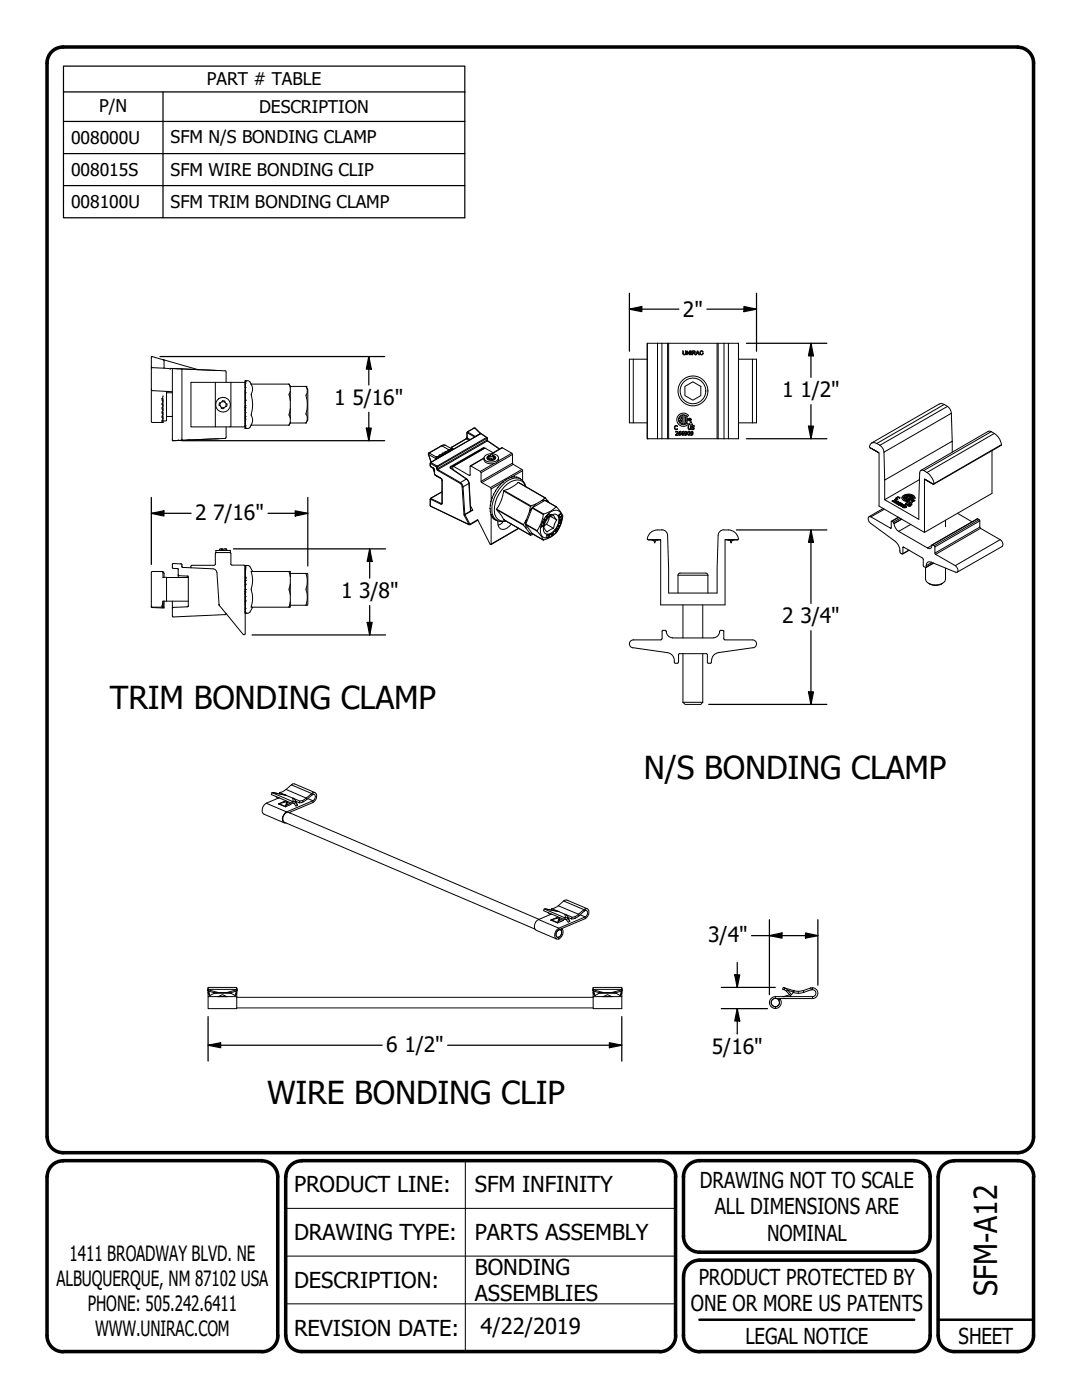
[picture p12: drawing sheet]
<svg xmlns="http://www.w3.org/2000/svg" width="216mm" height="279mm" viewBox="0 0 216 279" stroke-linecap="round" stroke-linejoin="round" font-family="sans-serif">
<!-- layer: Visible (ANSI) -->
<g fill="none" stroke="#000" stroke-width=".2">
<path d="M30.2 77.8l.2 .2 4 .2M30.2 77.8v6.3M30.3 71.2l9.2 2.6M30.4 71.2l-.2 .1v6.5M32.3 79.6v.3a.54 .54 0 0 1 0 .8l.2 .4-.2 .4 .2 .4-.2 .4 .2 .5-.2 .4 .2 .4-.2 .5 .2 .2M32.3 79.6h.1M32.3 79.6l.2 .1v.5M32.5 79l-.2 .6M32.6 71.8l.1 1.7-2.4-.1-.1-.2M32.7 73.5l1.3 .2v-.2l9.6 .4M33.2 78.1v5.9h-.7M33.2 78.4h1.2"/>
<path d="M36.2 73.6l.1 .1M36.3 73.8v14l-.1 .1M39.5 73.8h.1M43 76.3v8.9h-4.9v-8.9h10.8v8.9h-2.8M43.6 73.9l1.3 .1M43.6 73.9l-9.2-.3v14.2M44.4 80l.5 .1M44.4 80l-.1 .2M44.9 74l.2 .3v2M46.1 76.3v8.9h-3.1M48.9 78.4h.1M48.9 76h.1"/>
<path d="M48.9 76v.2zM48.9 76.2v.2zM48.9 78.1h.1M48.9 78.4v.2M48.9 77.3l.1-.4-.1 .5M48.9 77.9l.1-.5-.1 1.2M48.9 78.8v.6M48.9 79.5v.4M48.9 79.5v.7M48.9 79.8h.1M48.9 77.9v.1M48.9 76.8l.1-.4-.1 .5"/>
<path d="M48.9 77.3v.1M48.9 77.9h.1M48.9 79.9h.1M48.9 77.4h.1M48.9 76.4h.1M48.9 76.2h.1M48.9 76h.7l.5 .7h7.6M48.9 78.1v.4M48.9 78.6v.1M48.9 78.8v.4M48.9 79.4h.1M49 78l-.1 .1"/>
<path d="M50.1 76.7l.1 .2a2.31 2.31 0 0 1-.1 1.9 7.5 7.5 0 0 1 0 4.1 1.87 1.87 0 0 1 0 1.9M57.6 76.7l.3 .4v7.3M57.7 76.7l.2 .6M57.9 78.1a1.07 1.07 0 0 0-.1 1.2l.1 .6M57.9 77.1h3.2M61.1 77.1h.1M61.1 77.1l.2 .5v.8a1.25 1.25 0 0 0 0 1.5v1.7a1.34 1.34 0 0 0 0 1.5v.8l-.2 .5M61.1 77.1l.3 .6v6.1l-.3 .6M129.2 71.7h-3.6v12.7h3.6M129.2 68.5h4.2v19.1h-4.2zM133.4 68.5h14v19.1h-4.3v-19.1M136.2 70h.1l.1 .7h.3l.1-.7v.5a.3 .3 0 0 1-.3 .3 .3 .3 0 0 1-.3-.3z"/>
<path d="M136.7 77.1l1.6-.9 1.5 .9v1.9l-1.5 .9-1.6-.9zM137 70l.5 .6v-.6h.2v.8l-.6-.6v.6h-.1zM137.8 70h.1v.8h-.1zM138.1 70l.6 .1v.3h-.2l.3 .4-.4-.4h-.1v.4h-.2zM138.3 70.1h.3v.2l-.3 .1zM139.1 70l.5 .8h-.1l-.1-.2h-.4l-.1 .2zM139.2 70.1l.1 .4h-.2zM139.7 70.1h.5l.1 .1-.4-.1-.2 .3 .3 .3 .3-.1-.1 .2a.41 .41 0 0 1-.5-.2 .41 .41 0 0 1 0-.5zM147.4 71.7h3.6v12.7h-3.6M30.2 84.1l.2 .2h2.1M32.4 83.8l.1 .2M32.4 80.5l.1 .6"/>
<path d="M32.4 81.3l.1 .6M32.4 82.1l.1 .7M32.4 83l.1 .6M32.5 84v.3M33.2 83.1h1.2M34.4 87.8l.3 .1M34.4 87.8l.1 .1zM35.6 87.8l.2 .1M37.3 87.8l-2.6 .1M37.7 87.8h.1M37.7 87.8h-.4M43.6 87.6l-6.3 .2"/>
<path d="M43.7 80.9h.2M44 80.4l-.1 .5 .3 .4M44 80.4h-.2l-.1 .5M44.2 81.3l.5 .1M44.2 81.3l-.1 .2h.5M44.3 80.2l-.3 .2M44.3 80.2l.5 .1M44.7 81.4v.1M44.8 80.3l.3 .3-.1 .5M44.9 80.1l-.1 .2M44.9 87.5l-10.2 .4M44.9 87.5h.1"/>
<path d="M45 81.1l-.3 .3M45.1 85.2v2l-.2 .3M45.1 80.6h.2v.4l-.1 .1h-.2M48.9 83.1h.1M48.9 83.6v.2M48.9 84v.3M48.9 84.5v.2M48.9 84.9v.1M48.9 84.9v.4M48.9 80.4l.1-.1v.7M48.9 84.5v.4M48.9 84v.5"/>
<path d="M48.9 83.3v.6M48.9 81.9h.1M48.9 81.8v.8M48.9 82.6v.7M48.9 83.6h.1M48.9 83.3v.3M48.9 82.6v.5M48.9 82.3h.1M48.9 81.9v.4M48.9 81.4h.1M48.9 80.9h.1M48.9 80.4v.5"/>
<path d="M48.9 84.9h.1M48.9 85.3h.1M48.9 80.2v.2M48.9 80.9v1M48.9 82.3v.2M48.9 83.9v.1M48.9 84.5h.1M48.9 85.3v.2M48.9 85.3v.1M48.9 80.3h.1M49 81l-.1 .8zM49 85.5h-.1"/>
<path d="M57.7 84.8h-7.6l-.5 .7h-.7M57.9 81.6l-.1 .6a1.11 1.11 0 0 0 .1 1.2M57.9 84.3l-.2 .5M57.9 84.4h3.2M57.9 84.4l-.3 .4M61.1 84.4h.1M86.4 93.4l.3 .9M87 94.9l1.1 .7M87.1 91.7v-.6h.5l.1-.3 .5-.1 .1-.2 .4-.1 .2-.3 .4-.1 .1-.2 .5-.1 .1-.1 .4 .1-1.6-.9h-.3l-2.9 1.6-.1 .3 .5 1.6M88.2 98.1l-2.3 1.4v1.5l7.6 3.7h.3l1.6-.9M89.9 93.3l3.2 2.3 .5 .6 .3 5.7M90.3 93.7v-.6h.2l3.2 1.8 .1-.1v-1.8l2 1.1 .2 .2v1.9l2 1.2v2.5"/>
<path d="M94.8 87.1h.1M95.9 86.5l-1-1-.4-.1-1.3 .9-.1 1.2-3 1.8-.1 .2M96 86.5l-10.1 5.9v.7l.8 .5v1.1l1.5 1v4.9M96 86.5l1.2 .8 .1 .6 2.4 1.7M96 86.5h.1M96.8 90.9a2.01 2.01 0 0 1 2.6 .2l.1 .3a1.83 1.83 0 0 1-2.8 .4l-.1-.6zM97.3 91.5l.3 .2 .1-.3 .4 .1 .1 .3 .5-.2M97.4 91.1h.1M97.4 91.4l.2 .2M97.4 91.2l-.1 .3M97.4 91.4l-.1 .1M97.4 91.2v.2"/>
<path d="M97.5 91l-.1 .2M97.8 90.9l.1 .1M97.8 90.9l-.3 .1M97.9 91l-.4 .2v-.3l-.1 .3M97.9 90.8l-.1 .1M97.9 90.8h.4M97.9 90.8v.2M98.1 90.6l2-1.2 2 1.1 .2 .2v1.9l1.9 1.2 .1 2.1M98.3 90.8v.3l.2-.1M98.3 90.8l.2 .2M98.3 91.1l.3 .1M98.4 90.3l-1.7-.9-6.3 3.7"/>
<path d="M98.5 91l.1 .1M98.6 91.3l.1 .3M98.6 91.5l-.4 .2M98.6 91.3a.77 .77 0 0 0-1.2 .1M98.6 91.1l.2 .1-.2-.1M98.6 91.1v.2M98.6 91.1v.1M99.3 97.3h.1M99.3 97.3l-.4 .6-.7 1.4-.4 2.2M99.5 91.4a1.24 1.24 0 0 1-1.7 1.2 1.1 1.1 0 0 1-1.2-1.2l-2.8 1.6M99.9 96.7h-.1M99.9 96.7l-.6 .6"/>
<path d="M100.4 96.2l-.5 .5M100.9 95.8l-.5 .4M101.5 95.5h.1M101.5 95.4h.1M101.5 95.5l-.6 .2M102.1 95.2h.1M102.1 95.2l-.6 .2M102.6 95.2h.1M102.6 95.1h.1M102.6 95.1l.5 .1M102.6 95.2h-.5M103.1 95.2h.1"/>
<path d="M103.1 95.2l.4 .2M103.4 96.3l-1.2 .9-1.6 .7a10.4 10.4 0 0 1-1.5 3.8l.9 1.1 .5 .9M103.4 96.3h.1M103.4 96.3l5.4 3M103.5 95.4h.1M103.5 95.4a2.47 2.47 0 0 1 1.4 1.7M108.1 99.9l.7-.5 .6 .6-.4-.1zM108.1 99.9l-1.2 .7M129.2 87.6h.1M133.4 87.6h9.7M134.7 85h.4v.1h-.4v.2v.3l.4-.1v.2a.42 .42 0 0 1-.5-.1 .42 .42 0 0 1 .1-.6zM134.8 86.1h.4v.3l-.3 .4h.4v.1h-.5l.3-.6z"/>
<path d="M135.5 86.2l.4-.1-.3 .1-.1 .2h.2l.2 .2-.3 .3-.2-.2zM135.5 86.5h.2v.2h-.1zM135.5 83.5l.5 .4v.3l-.2-.3-.3 .1M135.6 84l.2 .4 .4 .2M135.9 83.5l.3 .3v.8M135.9 83.5l.1-.2v.2h.2v-.6l-.5 .3-.1 .3M136.1 86.2l.4-.1-.3 .1-.1 .2h.2l.2 .1v.3h-.4zM136.1 86.5h.2v.2h-.2zM136.7 86.1a.38 .38 0 0 1 .4 .4 .38 .38 0 0 1-.4 .4l.3-.4h-.4zM136.7 83.3l.2 .3-.2 .1zM136.7 86.2h.2l.1 .3h-.3zM136.8 84.2l.2 .1"/>
<path d="M136.8 84.1l.1-.2h-.2v.6l-.2 .1M137 84.3a.83 .83 0 0 0-.5-1.4v1.7M137.1 83.1a1.01 1.01 0 0 0-1.4-.1 1.01 1.01 0 0 0 0 1.5 1.01 1.01 0 0 0 1.4-.1l.3 .2M137.3 84.9h.1v.7h.4v-.7h.1v.5a.3 .3 0 0 1-.3 .4 .3 .3 0 0 1-.3-.4zM137.3 86.1a.39 .39 0 0 1 .4 .4 .39 .39 0 0 1-.4 .4l-.1-.2zM137.4 86.2h.2v.5l-.2 .1-.1-.3zM137.4 82.9l-.3 .2M137.4 82.9a1.32 1.32 0 0 0-1.9-.1 1.32 1.32 0 0 0 0 1.9 1.32 1.32 0 0 0 1.9-.1M137.5 83.6h.2l.1 .3-.2-.1-.1 .1zM137.6 83.6v.1zM137.9 84.1l.3 .7h-.7zM137.9 86.1a.38 .38 0 0 1 .4 .4 .38 .38 0 0 1-.4 .4l.3-.4h-.4z"/>
<path d="M137.9 86.2h.2l.1 .3h-.3zM138.1 85h.4v.1h-.4l.4 .3v.3h-.5v-.2l.3 .2 .1-.2-.3-.2zM176.5 95.8v3.9M178.5 99.7h-.1l.3 .1M178.5 99.7l.3 .1-.1 .1-.6 .1M178.5 99.7v.1M178.7 99.8l-.7 .1M178.7 99.8l.1 .1M178.7 99.8v.2M178.8 99.4l.1 .2M178.9 99.6l.2 .1M178.9 99.4v.2"/>
<path d="M178.9 99.4l-.1 .1M179.1 99.6h.1l-.1 .1M179.1 99.6v.1M179.5 99.3l.1 .1a.47 .47 0 0 0-.7 0l.2 .2M179.5 99.3l-.3-.1-.4 .2M179.5 99.3h.1M180 99.4a1.59 1.59 0 0 1 2.6 0M180.2 99a1.73 1.73 0 0 1 2.3 .2l.1 .2h-.3a1.15 1.15 0 0 0-2-.1 .88 .88 0 0 0 1.1 .6v.2a1.07 1.07 0 0 1-1.4-.9zM180.3 99.4a.81 .81 0 0 0 1.1 .6M180.6 99.1l-.2 .4 .2 .2 .6-.4-.1-.3 .1 .3M180.6 99.1l.2 .1-.1 .2M180.6 99.2l-.2 .2"/>
<path d="M180.6 99.2l.1 .1M180.6 99.1v.1M180.7 99.3v.2M180.9 99h.7M180.9 99.3l-.2 .2M181.1 99h.2M181.3 99.1h.1M181.3 99.1v-.1l-.1 .1 .2 .1 .4-.2-.9-.1v.5l-.2 .1M181.6 99.5l.2 .2zM181.6 99.5l.3-.2-.1 .3M181.9 99.4l-.1 .3M181.9 99.9h.1"/>
<path d="M182 99.8l.4 .1-.2 .1zM182 99.1l-1.2 .7h.2l.5-.2 .1 .1-.3 .1M182 99.1l.1 .2-.1 .4-.7 .2v-.2h.3M182 99.2l.1 .2M182 99.1v.1M182 99.9h.1M182 99.2l-1.1 .6M182 99.8l.5 .1-.5 .1zM182.1 100v-.1l.1 .1M182.1 99.9l.1 .1M182.2 100h.1M182.2 99.8h.1"/>
<path d="M182.2 99.9v.1M182.2 99.8l-.2 .1M182.2 99.9h.1M182.2 99.8h-.1M182.2 99.8l.1 .1M182.3 99.9h-.3M182.3 99.8l-.1 .1M182.3 99.4h.1M182.3 99.8v.1M182.4 99.9h.1M183.5 95.7l-7 4M183.8 93.9l13.4-7.8a2.99 2.99 0 0 1 2.6 2.8l-13.5 7.8-1.7-1"/>
<path d="M184.6 95.7l-.1-.1v10.7M184.6 95.7h.1M186.3 96.6a3.3 3.3 0 0 0-2.3-2.8l-.4 .3-.1 .3-.2 9.2-6.8-3.9M190 88.1l-.2-5.6a2.15 2.15 0 0 0-2.4-1.9l-13.5 7.8M197.9 89.9v8.6l-13.4 7.8-9.1-5.3v-10.7l-1.8-.9a.82 .82 0 0 1 .3-1 .82 .82 0 0 1 1 .1 2.14 2.14 0 0 1 1.5 1.7l.1 5.6 13.5-7.7v2.1M32.3 114.1l.2 .2v1M32.5 114.2v-.1h-2.1l-.2 .1v6.9l.1 .1M32.5 114.3l.2 .1v.8M32.5 115.2h.7v4.8h-.7M32.5 119.9v1.1M32.7 120v1.4l-2.4-.2M33.2 115.3h4.4"/>
<path d="M33.2 120h4.4M34.4 120v3M35.5 113.5l.1 1.8M35.6 114.8l.1 .1 1.8 .1M36.2 112.5l.1 .7h.2l6 .3 .6 .4 .2 .3 .4 6.4M36.2 112.5h-1.8v.9l1.1 .1M36.3 113.2h.1M37.5 115h.1M37.5 115v6.1M38.3 112.8h4.5M38.3 112.8l-.2 .2v.3M43.1 109.9h2.9v.4h-2.9z"/>
<path d="M43.2 110.3l-.2 .2v2.1l-.2 .2M43.7 109.8l-.1 .1M43.7 109.8h.1M44.2 109.5v.3zM44.3 109.5h-.4l-.2 .3M44.3 109.5l.1 .3M44.3 109.5v.3M45 109.5l.3 .3M45.1 109.5l.2 .3M45.1 109.5h-.4v.3h-.5M45.1 109.5v.2M45.3 109.8l.1 .1"/>
<path d="M45.9 110.3l.2 .2v2.1l.2 .2M46.3 112.8h2.4M48.7 112.8l.2 .2M48.9 115.3h.1M48.9 120h.1M48.9 119.3v.7zM48.9 118.6v-.1v.1M48.9 118.5v.7M48.9 113.6h.1M48.9 117.2l.1-.3-.1 .8M48.9 116.2v.5M48.9 112.9h.1"/>
<path d="M48.9 115.8h.1M48.9 112.9v.1zM48.9 113v.2zM48.9 120v.5M48.9 119.8h.1M48.9 119.2v.6M48.9 119.1h.1M48.9 118.6v.5M48.9 118.1h.1M48.9 117.7h.1M48.9 117.2v.5M48.9 116.6h.1"/>
<path d="M48.9 116.7h.1M48.9 116.2v.6M48.9 113v3.1l.1-.7-.1 .1M48.9 115.2l.1-.5-.1 .6M48.9 114.3l.1-.2-.1 .6M48.9 115.5v.3M48.9 115.2h.1M48.9 115.5h.1M48.9 113.8l.1-.2-.1 .5M48.9 113.5l.1-.3-.1 .4M48.9 113h.1M48.9 113.2h.1"/>
<path d="M48.9 112.9l.9 .1 .6 1.1M48.9 116v10.5M48.9 116.7v.5M48.9 117.7v.9M48.9 119.1v.1M48.9 117h.1M49 117.7l-.1 .8M57.7 114.1l.2 1M57.9 114.4h3.4l.1 .1v6.2l-.1 .1h-3.4M57.9 116.6a2.31 2.31 0 0 0 0 2M61.1 114.4a5.5 5.5 0 0 1 0 3.3l.2 1.5-.2 1.6M93.8 100.9l.5 .9"/>
<path d="M97.8 101.5l.2 1.2M97.8 101.5h.1M98 102.7v6l-.2-.2-2.5-4.8M98 102.7a2.33 2.33 0 0 0 3 1.3M99.3 104a1.2 1.2 0 0 0 .4 1.4 1.2 1.2 0 0 0 1.4 0l1-.8M100.4 104.1l-.3 .4-.7 .3M100.5 103.7h.1M100.5 103.7l5.4 3.1M103.5 105.4l-5.5 3.3M105 103.8l-.1 .6 .1 1.1-.5-.7zM105 105.5l.6 .8M105.6 106.3l.2 .5"/>
<path d="M105.6 106.3l.6 .2M105.6 102.2l-.6 1.6M105.8 101.1l1.1-.5-1.3 1.6zM106.4 106.6l-.6 .2M108.1 105h.3h-.4v.2M108.1 104.8l.4-.1-.2 .4 .1-.1M108.1 104.9v-.2l-.2 .5M108.3 104.2l.3 .2-.1 .1-.1-.1M108.3 104.8v.2M108.5 104.3l-.1 .1-.2-.1M108.5 103.6l.3 .2-.3-.1 .1-.2 .4 .2-.1 .2v-.3M108.8 103.8l-.6 .5 .3 .2"/>
<path d="M108.9 103.9l-.6 .3M109 107.2h.1M109 103.2h.1M109 103.2l.1 .1M109 104.6l1.5 .8M109.1 106.8l.4-.2a.38 .38 0 0 1 0 .6 .38 .38 0 0 1-.5 0h.2l.4-.3-.1-.1-.4 .1zM109.1 103.6l.6-.4 .8-.4 .6 1-.4 .7-.2 .9-1.4 .8-.2-.3a1.26 1.26 0 0 1-.2-1.5zM109.2 103.3l-.2 .1M109.3 106.7l.2 .1M109.4 102.6a1.66 1.66 0 0 1 2.4-.4 3.6 3.6 0 0 1-1 4.2 2.11 2.11 0 0 1-2.5 .8 2.88 2.88 0 0 1 .1-3.5zM109.4 103.3a1.27 1.27 0 0 1 2-.3 2.98 2.98 0 0 1-2 3.6 .9 .9 0 0 1-1-1.1 3.1 3.1 0 0 1 1-2.2zM109.4 100l.2 .3"/>
<path d="M109.6 106.7l-.1 .2M109.6 103.2l-.3 1.1-.8 .7M109.6 102.8l-.2 .3-.3 .1v-.2l.5-.4a.66 .66 0 0 0-.6 .8l.7-.6M109.6 102.8h.1M109.9 102.7h.1l-.1 .1 .1-.2v.1M109.9 106.5h.1M109.9 103.1l1.2 .7M109.9 106.5l.1 .1-.1-.1-.1 .1 .3 .3 .2-.1M110.1 106.6l.1 .2M110.3 106.4l-.1 .4-.2-.2M110.3 106.4l-.3 .2M110.8 105.8l-.3 .3-.2 .7h-.2"/>
<path d="M110.8 105.8h.1M110.8 106h.1M110.9 105.9l-.1 .3 .4-.3M110.9 106l-.1 .1M111 101.1l-2.3-1.2-2.5 1.5-1.3 3.2 1.3 1.9 2.2 1.3M111.1 101.2l1.1 1.5a4.7 4.7 0 0 1-3.8 5.1M111.1 101.2l-1.2 .8-1.4 .6a9.4 9.4 0 0 1-1.3 3.4l1.2 1.8M111.1 105.3l.2 .3-.1 .1M111.1 105.6l.1 .1-.1 .1M111.1 105.8l-.2 .2M111.1 105.6l-.2 .4M111.3 105.6l-.2-.3-.1 .4-1 .9"/>
<path d="M111.3 105l-.1 .1M111.3 105l.3 .1-.3-.1M111.3 104.8l.4 .1 .1-.1-.3 .4M111.3 105.6l-.1 .3M111.4 104.8v-.1l-.2 .4M111.5 104.3l.4-.1-.1 .1M111.5 103.2l.1 .1M111.5 102.8l.3-.2h.1l-.4 .4 .1 .3 .4-.3v.1M111.6 103.8l.4-.1-.5 .8 .4-.1M111.6 104.9l-.1 .1M111.6 105.1l-.1 .1M111.8 102.6h.1"/>
<path d="M111.8 104.2l-.3 .2M111.9 102.6v-.1l-.3 .2a.35 .35 0 0 0-.1 .4 .35 .35 0 0 0 .3 .3l.2-.3-.4 .3M111.9 103v.1M111.9 103.6v.1M112 103.7l-.4 .2v-.2l.4-.1-.1 .2M112 103.8l-.4 .6M129.2 107.5l.1 .2M129.6 107.7l-.3 .1M129.8 107.7l-.2 .1M129.8 107.7h.1M130 107.7l-.2 .1M130.3 107.7l-.2 .1"/>
<path d="M130.3 107.7h.7M130.4 107.8l.2 .6 .3-.6M131 107.7l.2 .1M131.2 107.7l.2 .1M131.2 107.7v.1l-1.1-.1M131.2 107.7h.1M131.5 107.7h.1M131.5 107.7h-.1M132.1 105.7a1.15 1.15 0 0 1 1.1 1.2l.2 11.5h9.7l.2-11.5a1.15 1.15 0 0 1 1.1-1.2M132.1 105.8a2.3 2.3 0 0 0-2.9 1.7M135.3 118.4v-3.6v-.2l.4-.2h5.4l.2 .4v3.6M144.5 105.8h.8"/>
<path d="M144.9 107.7h-.2v13h-12.9v-13l-.2 .1M145 107.7l.7 .1M145 107.7l-.2 .1M145.3 107.7v.1h1.2v-.1M145.3 105.8a2.03 2.03 0 0 1 2 1.7M145.7 107.8l.2 .6 .2-.6M145.7 107.7h.1M145.7 107.7l.2 .1M146 107.7h-.1M146 107.7l.2 .1M146.2 107.7l.5 .1M146.7 107.7h.2"/>
<path d="M147.1 107.7h.1M147.1 107.7l-.2 .1M147.4 107.5l-.3 .3M173.3 103.2h.5l4 2.2 .1-1.4 .4 .2 .1 .3a2.08 2.08 0 0 0 .9 1.5l5.8 3.4 .3 .1 .3-.1 .3-.7 .4 .2 .3 1.7 3.9 2.3a.91 .91 0 0 1 .3 1.3l-5.1-2a.73 .73 0 0 0-.9 .1 .73 .73 0 0 0-.1 .9l-.1 .1-.4-.3-.1-1.4-.1-.2-3.9-2.3-.1 1.5-.5-.3v-.4a2.58 2.58 0 0 0-1-1.9l-4.9-3.6a1.07 1.07 0 0 1-.4-1.2zM176.2 101.5l-2.8 1.6M178 100v-.1v.1l.4 .2-.3-.2M178.5 100.2l.4-.2 .4 .1h-.5l.2 .1-.2 .2h-.2zM178.6 100.3v.1M178.6 100.2l-.1 .1M178.6 100.2l.2-.1 .1 .1-.1 .1zM178.8 100.1h.1M178.8 100.1v.1"/>
<path d="M179 100.3l-.1-.1v.2M179 100.5v.1M179 100.5h-.1M179 100.5l.2-.1 .2 .1-.2 .1zM179.2 100.4h.1M179.2 100.3h.5l-.3-.1-.5 .3M179.2 100.3l.2 .2-.2 .1-.3-.1M179.2 100.3v.1M179.2 103.2l-1.3 .8M179.4 100.5v.1M179.6 100.6h.1M179.6 100.6v.1"/>
<path d="M179.6 100.6l.2 .1M179.8 100.8h.1M179.8 100.8l-.3-.2 .3-.2 .2 .1a.41 .41 0 0 1-.3 .4 .41 .41 0 0 1-.4-.1h.1M179.8 100.8l-.4-.1v.1M179.8 100.7v.1M179.8 101l.6-.2-.3 .3zM179.8 100.9l.6-.1a.36 .36 0 0 1-.2 .3 .36 .36 0 0 1-.4-.1zM179.8 101v.1M179.9 101h-.1M180 100.6v.1M180 100.6h.1M180 100.6l-.2 .1"/>
<path d="M180 100.6h-.4M180.1 101.2h.5h-.2v-.2h.4a.41 .41 0 0 1-.2 .3 .41 .41 0 0 1-.5-.1zM180.5 100.9l-.1 .1M180.5 101.1l.2 .1M180.5 101.1h-.1M180.5 101.1v.1M180.6 101.3h.1M180.6 101.2v.1M180.7 101.2v.1M180.8 100.5l-.1 .1M180.8 100.7h.1M180.8 100.6v.1"/>
<path d="M180.8 101.1v.1M180.8 101.1h.1M180.8 101.1l-.1 .1M180.8 101.1h-.3M181.1 100.8h.1l.2 .2 .1-.1v-.3l.5 .1-.5-.1 .1 .3-.2 .1zM181.1 100.3v-.1l-.4 .3 .1 .2M181.1 100.2l-.3 .3v.1l.7-.2M181.2 100.9h.1M181.2 100.8v.1zM181.4 100.2l.7-.1-.2 .4zM181.4 109.8l-1.3 .8M181.4 100.8l.2 .1"/>
<path d="M181.5 100.5l-.6 .3-.1-.1M181.5 101h.1M181.5 100.9v.1M181.8 100.7l.1 .1M182 100.2l-.5 .1M184.7 113.3v2.3a2.13 2.13 0 0 0 2.6 1.1 1.47 1.47 0 0 0 1.4-1.1v-2.2M185.3 116.4l.3 .2a2.53 2.53 0 0 0 2.5-.2M186 108.7l9-5.2 .5 .3v1.4l.2 .2 3.9 2.3a1.02 1.02 0 0 1 .4 1.3l-9 5.2M186.3 112.4l-1.6 .9M188.7 103.8v1.3M191.1 102.4l2.9 1.7M32.5 120.3v.9h-2.1l-.2-.2"/>
<path d="M32.5 120.1l-.2 .8 .2 .2-.2 .1M37.5 121.1l-3 .1-.1 .1M37.5 121v.1M43.7 120.6v.2l1.4 1.6M43.7 120.6v.2M45.1 122.5l-.1 .2-10.3 .4-.3-.1M45.1 122.4l3.4 4.2M48.9 126.5l-.1 .2-.2-.1M48.9 120.7v.2M48.9 121.4h.1M48.9 121.7v.3zM48.9 121.2v.5z"/>
<path d="M48.9 120.7v.5M48.9 120v.7zM48.9 122.3h.1M48.9 122.4h.1M48.9 120.7h.1M48.9 121.2v.2M48.9 121.7v.1M48.9 122v.4M48.9 122.3v.1M48.9 122.1v.2M49 122.4h.1M50.4 121.2l-.6 1.1-.9 .1"/>
<path d="M57.9 120.1l-.2 1.1M57.9 120.1v1.1h-.2M57.9 120.1v-6h-7.8a6 6 0 0 1 0 3.6l.1 .4a5.8 5.8 0 0 1-.1 3.1h7.6M126.3 129.3l6.9 1a1.57 1.57 0 0 1 1.3 1.5M126.4 127.7h5.5M126.4 127.7a.79 .79 0 0 0-.8 .7 .79 .79 0 0 0 .7 .9M132.1 127.5l-.2 .2M132.1 126v1.5M132.7 125.8h-.4l-.2 .2M132.7 125.8l.2 .2a1.32 1.32 0 0 0 1.3 1.3h8.1a1.33 1.33 0 0 0 1.3-1.3M132.9 126h.1M134.5 131.8l.1 .5 .6 .1 .2-.2"/>
<path d="M136.3 120.7v6.6M136.3 130.5v9.7M140.2 120.7v6.6M140.2 130.5v9.7M140.9 130.5h-5.3l-.2 .2v1.5M141 130.5l.1 .2v1.5l.2 .2M142 131.8l-.1 .5-.5 .1M143.3 130.3a1.57 1.57 0 0 0-1.3 1.5M143.6 126h.1M143.6 126l.2-.2h.4l.2 .2M144.4 126v1.5M144.4 127.5l.2 .2"/>
<path d="M144.6 127.7h5.6a.79 .79 0 0 1 .8 .7 .79 .79 0 0 1-.7 .9M150.3 129.3l-7 .9M54.3 158.2l4 1.7M55 158.9l.5 .4M55.5 159.3l-2.4 1a1.43 1.43 0 0 0-.4 2.2l4 1.7M55.7 158.4l.1-.2 1.3 .5-2.5-.5h-.3l-.1 .4 4 1.7h.2M55.8 158.2l.9-.4 1.4-1.2 .5-.2 4.3 1.8M55.8 159.2l-.3 .1M56.7 159.9v.2M57.3 159.9l-1.7 .5 1.1-.5 .3 .1M58.5 159.9h-.2l-.1 .4M58.5 159.9l.5 .3"/>
<path d="M58.5 159.9l-.1 .4M59 159.9l.8 .3v-.3l-1.4-.6 .5 .5 .5 .9-.3 .2-.4-.6M59.8 159.9l.3-.1a4.4 4.4 0 0 0 2.1-1.4 .55 .55 0 0 1 .9 .1 1.48 1.48 0 0 1-.7 1.7l-4.7 2M136.3 140.2l.4 .4h3.1l.4-.4M136.3 140.2h3.9M57.3 160.5l.4 .2M57.3 160.2l.8 .3-1.2 .5 .4-1.1v.3l-.2 .7M57.7 162.1l.1 .1M57.9 162.2v.1M58.4 160.3h.3M59 160.2l-.3 .1M59 160.2l.4 .5"/>
<path d="M59.8 160.2h.3a6.3 6.3 0 0 0 2.3-1.7h.3a.78 .78 0 0 1-.3 1.3l-5.2 2.2a1.39 1.39 0 0 0-.4 2.3h.3M41.5 197.6l.2 .2M41.5 197.6l.2 .9 .2 .2 1-.5 .5-.2-.4 .1M41.5 197.2v.4M41.5 197.4h5.7l-.1 .4M41.5 198.1v.8M41.5 198.2h.1M41.5 197.9v.2M41.5 198.1h.1M41.7 197.8l.2 .9M42.7 198.2h3.4M43.4 198.9l1-.4 .9 .4"/>
<path d="M47.1 197.8l-.2 .9M47.2 198.2h.1M47.2 198.1v3.2h-5.7v-2.4h5.7M47.2 197.4v-.3h-5.7l.2 .7M47.2 197.9v.2M47.2 197.2l.1 .4M47.2 199h71.2M47.3 197.6l-.2 .9-.2 .2-1-.5-.5-.2 .4 .1M47.3 197.6l-.2 .2M107.6 183.5l-50-21.4a1.18 1.18 0 0 0-1.1 .8 1.18 1.18 0 0 0 .3 1.2l50 21.3M108.6 181.4l4 1.7M109.4 182.1l.4 .4"/>
<path d="M109.8 182.5l-2.3 1a1.39 1.39 0 0 0-.5 2.2l4.1 1.7M110.1 181.6v-.3l1.3 .6M110.1 181.3h.3a4.5 4.5 0 0 0 2.1-1.5l.6-.2 4.1 1.8M110.1 182.4l-.3 .1M111.1 183.1v.2M111.3 185.7l.6-.1a.87 .87 0 0 1 .1 1 .87 .87 0 0 1-.9 .4 .99 .99 0 0 1 .2-1.3zM111.4 181.9l-2.5-.5h-.3l-.1 .4 4.2 1.7M111.4 181.9h.1M111.6 183.1l-1.7 .5 1.2-.5 .2 .1M111.6 183.7l.4 .2M111.7 183.4l.7 .3-1.1 .5 .3-1.1 .1 .3-.3 .7M111.7 185.5l.1 .1"/>
<path d="M112.7 183.5l.3 .1M112.8 183.1h-.2l-.1 .4M112.8 183.1l.5 .2M112.8 183.1l-.1 .4M112.9 182.5h-.2l.6 .5 .4 .9-.3 .1-.4-.4M112.9 182.5l1.3 .6-.1 .3-.8-.3M113.3 183.3l-.3 .3M113.3 183.3l.4 .6M114.1 183.4h.3a5.1 5.1 0 0 0 2.4-1.7h.2a.74 .74 0 0 1-.2 1.3l-5.3 2.2a1.47 1.47 0 0 0-.6 2.1 1.22 1.22 0 0 0 1.2-.4 1.22 1.22 0 0 0 .2-1.2l-.1-.4M114.2 183.1l.2-.1a4.2 4.2 0 0 0 2.1-1.5 .55 .55 0 0 1 1 .2 1.48 1.48 0 0 1-.7 1.6l-5.3 2.3a.9 .9 0 0 0-.2 1.5 .96 .96 0 0 0 .7-1.4l.1-.4M118.3 197.6l.2 .2M118.3 197.6l.2 .9 .2 .2 1-.5 .5-.2-.4 .1"/>
<path d="M118.4 197.2l-.1 .4M118.4 197.4h5.7l-.1 .4M118.4 198.1v.8M118.4 198.2h.1M118.4 198.1h.1M118.4 197.9v.2M118.5 197.8l.2 .9M119.5 198.2h3.4M120.3 198.9l.9-.4 1 .4M124 197.8l-.2 .9M124 198.2h.1M124.1 198.1v3.2h-5.7v-2.4h5.7"/>
<path d="M124.1 197.4v-.3h-5.7l.1 .7M124.1 197.9l-.1 .2M124.1 197.2l.1 .4M124.2 197.6l-.2 .9-.2 .2-1-.5-.6-.2 .4 .1M124.2 197.6l-.2 .2M154.7 198.9a1.18 1.18 0 0 0-1.1 1.4 1.18 1.18 0 0 0 1.6 .8 1.18 1.18 0 0 0 .4-1.7l-.2 .2a.83 .83 0 0 1-.3 1.2 .83 .83 0 0 1-1.2-.5 .83 .83 0 0 1 .8-1.1M155.4 199.3l.2 .1M156.4 198.9h.1M156.5 197.5l.4 .3M156.6 197.2l-.3-.1-.1 .3 .3 .1M156.6 197.2l.6 .4M156.6 197.2l-.1 .3"/>
<path d="M156.6 197.2l1.7 .5M157.2 197.6l-.3 .2M157.2 197.6l.7 .9M157.6 198.5l-1.2 .4M157.7 198.6v.3M158.3 198.1h.1M158.3 197.7v.3l-.6 .7-.8-.9M158.3 197.7h.1M158.4 198.1l1.5 .1 2-.7a.7 .7 0 0 1 .9 .6 .7 .7 0 0 1-.7 .8h-7.4M158.4 197.7h.1M158.5 197.7l-.1 .4M161.8 197.2a1.08 1.08 0 0 1 1.4 .8 1.08 1.08 0 0 1-1.1 1.3h-7.4"/>
<path d="M161.8 197.2l-2.2 .6-1.1-.1M47.2 201.2h71.2"/>
<circle cx="138.3" cy="78" r="2.98"/>
<circle cx="44.5" cy="80.8" r="1.46"/>
<circle cx="137.6" cy="83.7" r=".26"/>
<circle cx="137.6" cy="83.7" r=".23"/>
<circle cx="154.7" cy="200.1" r=".83"/>
</g>
<!-- layer: Visible Narrow (ANSI) -->
<g fill="none" stroke="#000" stroke-width=".2">
<path d="M126.4 71.7v12.7M129.2 68.5v19.1M131.2 68.5v19.1M132.1 68.5v19.1M133.2 68.5v19.1M143.3 68.5v19.1M144.5 68.5v19.1M145.3 68.5v19.1M147.4 68.5v19.1M150.1 71.7v12.7M85.6 90.4h.1M85.7 90.4l-.2 .3"/>
<path d="M85.7 90.4l1.3 .8M85.9 92.6l-.1 .3 .2 .3M85.9 99.7v1.2M86 92.3l.1 .1-.3 .1M86 99.4v.3h-.2M86 99.7l1.9 .9M86 93.1l.4 .3M86 92.5l1 .6M86 99.5l2 1M86.1 92.4l1 .6M86.7 93.8l-.3-.4 .3 .8M86.7 94.5l.2 .3"/>
<path d="M86.7 93.8v.8M86.8 94.8l1.1 .6M87 94.9l.1 .1M87 91.4l.1 .2M87 91.2l.1 .4M87.1 93.5a.3 .3 0 0 1 .3 .1 .3 .3 0 0 1 0 .3zM87.1 93.3v.2M87.2 91.1l.1 .4M87.3 93.3v.2M87.4 93.9l4.4 2.5M87.4 91.1l.1 .3M87.5 93.8l4.4 2.5"/>
<path d="M87.6 91l.1 .3M87.6 90.9l.1 .4M87.8 90.8l.1 .3M87.9 95.5l.3 .3M88 90.8l.1 .3M88.2 98.2l-2.2 1.2M88.2 90.7l.1 .2M88.2 95.9v4.5M88.2 90.6l.1 .3M88.4 90.4l.1 .4M88.6 90.4l.1 .3M88.8 90.2l.1 .4"/>
<path d="M88.8 90.3l.1 .3M88.9 88.9l-.5-.1-.3 .2M89 90.1l.1 .4M89.2 90.1l.1 .2M89.4 89.9l.1 .3M89.4 90l.1 .2M89.5 89.7l-1.3-.7-2.5 1.4M89.6 89.7l.1 .4M89.8 89.7l.1 .3M90 93.5l3.1 2.1M90 93.5v-.4l-.2 .3 .2 .1M90 89.7l.1 .2"/>
<path d="M90 89.6l.1 .3M90.1 89.3v.2M90.1 89.4l.5 .2M90.3 89.7h.1M91.9 96.3l-.1 .1 .4 .5v.3M91.9 96.3l.2 .2 .3 .7M92.2 97.2l.4 5.4M92.4 97.2h-.2M92.4 97.2l.3 5.4M93 87.6h.1M93 87.6h.2M93 87.6l-2.9 1.7"/>
<path d="M93.1 95.6l.5 .9M93.1 95.6h.1M93.1 95.6l-1.2 .7M93.2 87.2l.1 .3M93.2 87.6l.4 .2M93.2 86.5v.8M93.3 86.4l1.4 .8M93.3 87.5l-.1 .1M93.3 86.1l.1 .2-.2 .1M93.3 87.5l.5 .2M93.4 86.3l1.4 .8 .9-.5M93.6 96.5l.3 5.3"/>
<path d="M93.6 96.5l-1.2 .7M93.6 96.4v.1M93.8 94.8l-.1 .1M94.5 85.4l.4 .1M94.6 85.4l-1.2 .7M94.8 85.4l1 1.1M95.9 86.5l-.1 .1M96.4 89.5v.1M96.4 89.5l-6.4 3.7M96.4 89.4l.1 .1h-.1zM96.5 89.5h.1M96.6 91.5l-2.7 1.5"/>
<path d="M96.6 89.5l-.2-.1-6.4 3.7M96.8 89.4l-6.3 3.7M97.1 87.3l.1 .2M97.1 87.3l-1.1-.8-10 5.8-.5-1.6 1.6 .9M97.1 87.3l-9.8 5.7M97.1 87.3h.1M97.2 87.8l.1 .2zM97.2 87.8l-9.8 5.7M97.2 87.8h.1M97.2 87.5l-9.9 5.6M97.2 87.5v.3M97.2 87.4v.1"/>
<path d="M97.3 87.9v.1M97.3 88l-9.8 5.7M97.3 88l2.4 1.6M97.4 91.2l-.1 .2M97.6 91.7h.6M97.9 90.9l-.4 .1M98.4 90.9l.5 .4v.2a1.1 1.1 0 0 1-1.8-.1l.4-.4M98.6 92.5l-2.8 1.6M98.7 91.2l-.1 .3M100.2 89.4l-2 1.2M100.4 96.2l-2.4 1.4M100.5 98l5.3 3.1"/>
<path d="M100.6 97.9l5.3 3.1M102.1 90.5l-2.7 1.5M102.3 90.7l-6.3 3.6M102.3 92.4l-6.3 3.7M102.4 92.7l-6.3 3.6M103.4 96.3l5.3 3.1M103.9 95.6a3.2 3.2 0 0 0-3.7 1.3 6.3 6.3 0 0 0-1.8 6.1l.7 .9M104.1 93.7l-6.2 3.6M104.3 93.9l-2.4 1.4M104.9 97.1a1.83 1.83 0 0 0-2.9-1 6.8 6.8 0 0 0-3.3 6.5 1.76 1.76 0 0 0 2.2 1.4M108.7 99.9l2.3 1.2M178.3 99.9v.1"/>
<path d="M178.6 99.9v.1M178.7 99.8v.1M178.8 99.4h.1M178.9 99.3v.1M178.9 99.6h.1M178.9 100h.1M179.2 99.2h.1M179.4 99.2v.1M182.2 99.9v.1M182.3 99.8v.1M188.4 80.7l-13.5 7.8M189.1 81.1l-13.5 7.8"/>
<path d="M189.8 82.5l-13.4 7.7M197.8 86.1l-13.5 7.8M198.4 86.5l-13.4 7.8M199.8 88.7l-13.4 7.8M85.8 100.8l.2 .3M86 101l7.5 3.6M88.2 100.4v.2h-.3l.3-.1M92.6 102.6h.2l-.2 .3zM92.6 102.9l1 1.7M92.8 102.8l.9 1.7M93.6 104.6l-.1 .1M93.6 104.6h.3l-.1 .1"/>
<path d="M93.8 102.1l-1 .5M93.8 102.1l-1 .6M93.9 101.8l-.1 .3 .4-.2-.3-.1M94.3 101.7l-.2 .1M94.3 101.8l-.1 .1M95.3 103.7l-1.4 .9M98 102.8a1.64 1.64 0 0 0 1.3 1.2M99.1 101.6l5.4 3.1M99.1 101.7l5.4 3.1M100.5 103.7l5.3 3.1M103.5 105.4l-5.5 3.2M104.9 104.6l2.3 1.3"/>
<path d="M104.9 104.7l2.3 1.3M106.2 101.4l2.2 1.3M106.2 106.5l2.2 1.3M106.3 101.3l2.2 1.3M109 107.2l.1 .1M109 103.2h.1M109.1 103h.1M109.1 103.3v.1M109.1 106.8h.1M109.1 107.2l.1 .1M109.3 102.8h.1M109.3 106.7l.1 .1"/>
<path d="M109.4 102.6l.1 .1M109.4 103.1v.1M109.4 107.1h.1M109.5 103h.1M109.6 106.9h.1M109.6 106.7h.1M110.8 106l.1 .1M110.8 106h.1M110.9 105.9h.1M111 105.7h.1M111.1 105.8l.1 .1M111.5 103.1v.1"/>
<path d="M111.5 102.9v.1M111.5 102.8l.1 .1M111.7 103.3l.1 .1M135.3 114.8h6M176.5 101.6l-2.7 1.6M177.8 105.3l-.1 .1M178.5 100.3h.1M178.6 100.1v.1M178.6 100.3v.1M178.9 100.3v.1M178.9 100.5h.1M179 100.2v.1"/>
<path d="M179.1 100.3v.1M179.1 100.6h.1M179.2 100v.1M179.3 100.5v.1M179.3 103.3l-1.3 .7M179.4 100.2v.1M179.4 100.4v.1M179.4 100.8h.1M179.5 100.5h.1M179.6 103.4l-1.3 .8M179.6 100.3v.1M179.6 100.5v.2"/>
<path d="M179.7 100.7v.1M179.8 100.4v.1M179.8 100.7v.1M179.9 103.6l-1.5 .9M179.9 101v.1M180 100.8v.1M180 100.5v.1M180.1 101.1h.1M180.2 101v.1M180.3 101.2v.1M180.3 109.2l-.1 .1M180.4 100.9v.1"/>
<path d="M180.4 100.8v.1M180.5 101v.2M180.6 101.2h.1M180.7 100.9v.1M180.7 101.2v.1M180.8 100.4v.1M180.8 100.6v.1M180.8 101v.1M181 100.7v.1M181.1 100.6v.1M181.3 100.9v.1M181.4 109.8l-1.2 .7"/>
<path d="M181.4 100.7h.1M181.5 100.6v.1M181.5 100.9v.1M181.5 100.7v.1M181.6 100.8v.1M181.7 104.7l-2.4 1.3M181.8 100.6v.1M185.9 108.8l-.8 .6M185.9 112.3l-1.1 .6M186.2 112.4l-1.4 .8M195.1 103.5l-9 5.2M195.4 103.7l-9 5.2"/>
<path d="M195.5 104l-9 5.1M195.5 105.2l-9 5.2M195.7 105.4l-9 5.2M199.6 107.7l-9 5.2M54.4 158.2l2.6 .5M57 158.7l1.5 .6M57.1 157.6l4 1.7 .1 .3M58.1 156.6l4.1 1.8 .1 .2M58.4 159.3l.1 .6M58.5 159.3h.1M58.9 159.8l.1 .4M60.4 159.7v.4"/>
<path d="M61.4 159.4l1 .4v.4M62.4 158.2v.3M53.1 160.3l4.1 1.7v.2M55.6 160.4l1.3 .6M55.7 160.4l1.2 .5M112.5 179.8l4 1.7 .1 .3M41.5 197.5l1.9 .5M41.7 197.8l1.2 .4M43.4 198.1h2M43.5 198.9h1.8M47.1 197.8l-1.2 .4M47.2 197.5l-1.8 .5"/>
<path d="M107.5 183.5l4 1.7v.4M108.8 181.4l2.5 .5M109.9 183.6l1.4 .6M110 183.6l1.3 .5M111.4 181.9l1.4 .6M111.4 180.8l4 1.7 .1 .3M111.5 187v.4M112.7 182.5l.1 .6M113.3 183v.3M114.8 182.9v.4M115.7 182.6l1.1 .4v.3M116.8 181.4v.3"/>
<path d="M118.4 197.5l1.8 .5M118.5 197.8l1.2 .4M120.2 198.1h2M120.4 198.9h1.7M124 197.8l-1.2 .4M124.1 197.5l-1.9 .5M154.7 198.9v.4M157.2 197.6l1.1 .4M158.4 197.7l-.1 .4M159.3 197.9v.3M160.3 197.7l.1 .3M161.8 197.2l.1 .3"/>
<path d="M162.1 197.1v.4M162.1 198.9v.4M154.7 200.9v.4"/>
<circle cx="138.3" cy="78" r="2.56"/>
<circle cx="87.2" cy="93.1" r=".17"/>
</g>
<!-- layer: Title (ANSI) -->
<path d="M139.6 263.4h42.8M187.2 263.4h19" fill="none" stroke="#000" stroke-width=".49"/>
<!-- layer: Border (ANSI) -->
<g fill="none" stroke="#000" stroke-width=".71">
<path d="M203.1 9.4h-190.5a3.2 3.2 0 0 0-3.2 3.2v214.3M203.1 9.4a3.2 3.2 0 0 1 3.1 3.2v214.3a3.2 3.2 0 0 1-3.1 3.1h-190.5a3.2 3.2 0 0 1-3.2-3.1M9.4 234.8v31.8a3.2 3.2 0 0 0 3.2 3.2M12.6 231.6h39.6M12.6 231.7a3.2 3.2 0 0 0-3.2 3.1M52.3 231.7a3.2 3.2 0 0 1 3.1 3.1v31.8M57 234.8v31.8M60.2 231.6h71.4a3.2 3.2 0 0 1 3.2 3.2M60.2 231.7a3.2 3.2 0 0 0-3.2 3.1M134.8 234.8v31.8M182.4 231.6h-42.8a3.2 3.2 0 0 0-3.2 3.2v11.9a3.2 3.2 0 0 0 3.2 3.2h42.8M182.4 231.7a3.2 3.2 0 0 1 3.2 3.1v11.9a3.2 3.2 0 0 1-3.2 3.2"/>
<path d="M187.2 234.8v31.8M190.4 231.6h12.7a3.2 3.2 0 0 1 3.2 3.2M190.4 231.7a3.2 3.2 0 0 0-3.2 3.1M206.2 234.8v31.8a3.2 3.2 0 0 1-3.1 3.1h-12.7a3.2 3.2 0 0 1-3.2-3.1M136.4 254.7v11.9a3.2 3.2 0 0 0 3.2 3.2M136.4 254.7a3.2 3.2 0 0 1 3.2-3.2h42.8a3.2 3.2 0 0 1 3.2 3.2v11.9a3.2 3.2 0 0 1-3.2 3.1h-42.8M12.6 269.7h39.6M55.5 266.6a3.2 3.2 0 0 1-3.2 3.2M57 266.6a3.2 3.2 0 0 0 3.2 3.1M60.2 269.7h71.4M134.8 266.6a3.2 3.2 0 0 1-3.2 3.2"/>
</g>
<path d="M92.9 231.6v38.1M57 241.2h77.8M57 250.7h77.8M57 260.2h77.8" fill="none" stroke="#000" stroke-width=".2"/>
<!-- layer: Dimension (ANSI) -->
<g fill="none" stroke="#000" stroke-width=".25">
<path d="M125.6 58.5v11.6M151 58.5v11.6M31.9 71.2h44.9M73.6 71.2l.5 2.5h-1zM73.6 71.2v5.6M125.6 61.7l2.5-.5v1zM125.6 61.7h9.9M141 61.7h10M148.4 61.2l2.6 .5-2.6 .5zM148.9 68.5h16.1M161.8 68.5l.5 2.5h-1zM161.8 68.5v6.8"/>
<path d="M30.2 99.3v13.3M36.3 87.9h40.5M61.4 99.3v13.7M73.1 85.4h1l-.5 2.5zM73.6 82.3v5.6M148.9 87.6h16.1M161.3 85.1h1l-.5 2.5zM161.8 80.8v6.8M30.2 102.4l2.5-.4v1zM30.2 102.4h7.9M46.6 109.5h30.3M53.5 102.4h7.9"/>
<path d="M58.9 102l2.5 .4-2.5 .6zM73.8 109.5l.5 2.5h-1zM73.8 109.5v5.9M146.9 105.8h18.1M161.8 105.8l.5 2.4h-1zM161.8 105.8v14.6M50.3 126.7h26.6M73.3 124.2h1l-.5 2.5zM73.8 120.9v5.8M161.3 138.1h1l-.5 2.5zM161.8 125.9v14.7M141.4 140.6h23.6"/>
<path d="M143.9 197.1h10.8M146.6 194.6h1l-.5 2.5zM147.1 192.1v5M150 186.7h13.2M153.5 186.7l2.5-.5v1zM153.5 183.6v14.9M160.7 186.2l2.5 .5-2.5 .5zM163.2 183.6v13M41.5 208.6l2.5-.5v1zM41.5 208.6h34.8M41.5 202.9v8.9M89.3 208.6h34.8"/>
<path d="M121.6 208.1l2.5 .5-2.5 .5zM124.1 202.9v8.9M143.9 201.3h9.2M147.1 201.3l.5 2.5h-1zM147.1 201.3v5"/>
</g>
<g fill="#000">
<path d="M73.6 71.2l.5 2.5h-1z" fill-rule="evenodd"/>
<path d="M125.6 61.7l2.5-.5v1z" fill-rule="evenodd"/>
<path d="M148.4 61.2l2.6 .5-2.6 .5z" fill-rule="evenodd"/>
<path d="M161.8 68.5l.5 2.5h-1z" fill-rule="evenodd"/>
<path d="M73.1 85.4h1l-.5 2.5z" fill-rule="evenodd"/>
<path d="M161.3 85.1h1l-.5 2.5z" fill-rule="evenodd"/>
<path d="M30.2 102.4l2.5-.4v1z" fill-rule="evenodd"/>
<path d="M58.9 102l2.5 .4-2.5 .6z" fill-rule="evenodd"/>
<path d="M73.8 109.5l.5 2.5h-1z" fill-rule="evenodd"/>
<path d="M161.8 105.8l.5 2.4h-1z" fill-rule="evenodd"/>
<path d="M73.3 124.2h1l-.5 2.5z" fill-rule="evenodd"/>
<path d="M161.3 138.1h1l-.5 2.5z" fill-rule="evenodd"/>
<path d="M146.6 194.6h1l-.5 2.5z" fill-rule="evenodd"/>
<path d="M153.5 186.7l2.5-.5v1z" fill-rule="evenodd"/>
<path d="M160.7 186.2l2.5 .5-2.5 .5z" fill-rule="evenodd"/>
<path d="M41.5 208.6l2.5-.5v1z" fill-rule="evenodd"/>
<path d="M121.6 208.1l2.5 .5-2.5 .5z" fill-rule="evenodd"/>
<path d="M147.1 201.3l.5 2.5h-1z" fill-rule="evenodd"/>
</g>
<!-- layer: Symbol (ANSI) -->
<path d="M12.7 18.3v-5.1h80v5.1M32.5 18.3v25.2M92.7 18.3h-80v5.9M92.7 18.3v25.2h-80v-19.3M12.7 24.2h80M12.7 30.7h80M12.7 37h80" fill="none" stroke="#000" stroke-width=".25"/>
<g font-size="6.3">
<text x="21.9" y="141.4">TRIM BONDING CLAMP</text>
<text x="128.4" y="155.5">N/S BONDING CLAMP</text>
<text x="53.3" y="220.4">WIRE BONDING CLIP</text>
<text x="199" y="258.6" transform="rotate(-90 199 258.6)">SFM-A12</text>
</g>
<g font-size="4.4">
<text x="58.7" y="238">PRODUCT LINE:</text>
<text x="94.8" y="238">SFM INFINITY</text>
<text x="139.7" y="237.1">DRAWING NOT TO SCALE</text>
<text x="142.6" y="242.4">ALL DIMENSIONS ARE</text>
<text x="58.7" y="247.5">DRAWING TYPE:</text>
<text x="94.8" y="247.5">PARTS ASSEMBLY</text>
<text x="153.1" y="247.6">NOMINAL</text>
<text x="58.7" y="257">DESCRIPTION:</text>
<text x="94.8" y="254.4">BONDING</text>
<text x="139.4" y="256.4">PRODUCT PROTECTED BY</text>
<text x="94.8" y="259.7">ASSEMBLIES</text>
<text x="137.9" y="261.7">ONE OR MORE US PATENTS</text>
<text x="58.7" y="266.6">REVISION DATE:</text>
<text x="95.9" y="266.3">4/22/2019</text>
<text x="148.7" y="268.1">LEGAL NOTICE</text>
<text x="191.3" y="268.1">SHEET</text>
</g>
<g font-size="4.2">
<text x="136.3" y="63.3">2&quot;</text>
<text x="66.7" y="80.8">1</text>
<text x="70.3" y="80.8">5/16&quot;</text>
<text x="156.1" y="79.3">1</text>
<text x="159.7" y="79.3">1/2&quot;</text>
<text x="38.9" y="103.7">2</text>
<text x="42.5" y="103.7">7/16&quot;</text>
<text x="68.1" y="119.4">1</text>
<text x="71.6" y="119.4">3/8&quot;</text>
<text x="156.1" y="124.4">2</text>
<text x="159.7" y="124.4">3/4&quot;</text>
<text x="141.3" y="188">3/4&quot;</text>
<text x="77.1" y="209.9">6</text>
<text x="80.7" y="209.9">1/2&quot;</text>
<text x="142" y="210.3">5/16&quot;</text>
<text x="13.9" y="251.6">1411 BROADWAY BLVD. NE</text>
<text x="11.3" y="256.6">ALBUQUERQUE, NM 87102 USA</text>
<text x="17.5" y="261.7">PHONE: 505.242.6411</text>
<text x="19" y="266.7">WWW.UNIRAC.COM</text>
</g>
<g font-size="3.5">
<text x="41.3" y="17">PART # TABLE</text>
<text x="19.8" y="22.3">P/N</text>
<text x="51.7" y="22.6">DESCRIPTION</text>
<text x="14.2" y="28.7">008000U</text>
<text x="34" y="28.5">SFM N/S BONDING CLAMP</text>
<text x="14.2" y="35.1">008015S</text>
<text x="34" y="35.1">SFM WIRE BONDING CLIP</text>
<text x="14.2" y="41.5">008100U</text>
<text x="34" y="41.5">SFM TRIM BONDING CLAMP</text>
</g>
</svg>
